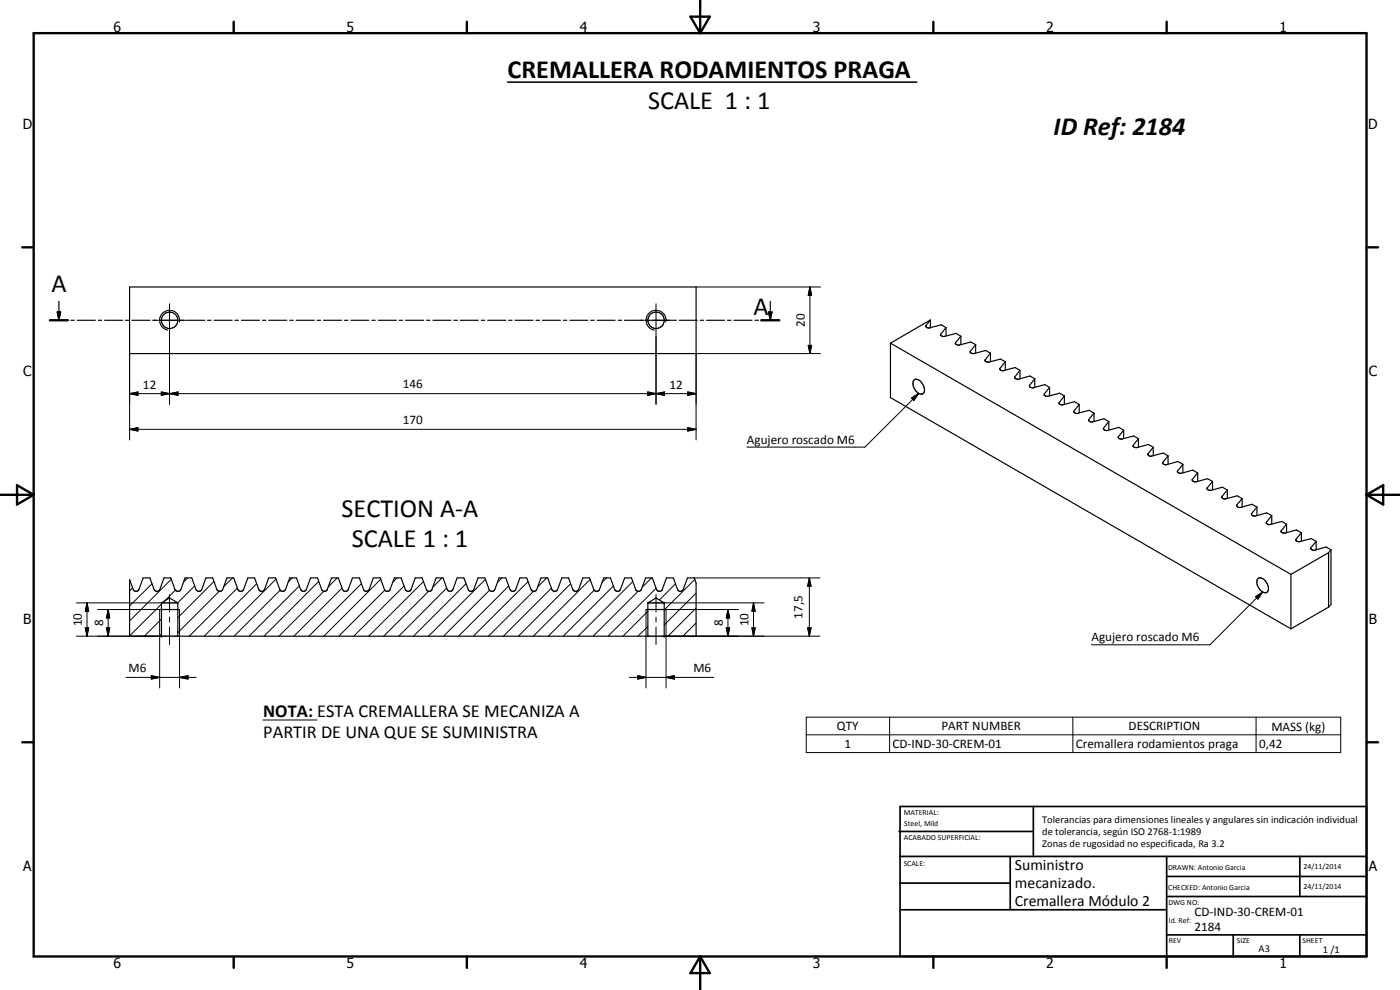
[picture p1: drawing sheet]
<svg xmlns="http://www.w3.org/2000/svg" width="420mm" height="297mm" viewBox="0 0 420 297" stroke-linecap="round" stroke-linejoin="round" font-family="sans-serif">
<g fill="none" stroke="#000" stroke-width=".35">
<path d="M15 96.1h5.4M17.2 93.6h1l-.5 2.5zM17.7 90.4v5.7M21.3 96.1h1M23.2 96.1h5.4M29.5 96.1h1M31.4 96.1h5.4M37.7 96.1h1.1M38.9 86.1h170v20h-170zM39.6 96.1h5.4M45.9 96.1h1M47.8 96.1h5.4"/>
<path d="M54.1 96.1h1M56 96.1h5.5M62.3 96.1h1.1M64.3 96.1h5.4M70.5 96.1h1.1M72.5 96.1h5.4M78.8 96.1h1M80.7 96.1h5.4M86.9 96.1h1.1M88.9 96.1h5.4M95.2 96.1h1M97.1 96.1h5.4"/>
<path d="M103.4 96.1h1M105.3 96.1h5.4M111.6 96.1h1M113.5 96.1h5.4M119.8 96.1h1.1M121.7 96.1h5.5M128 96.1h1.1M130 96.1h5.3M136.2 96.1h1.1M138.1 96.1h5.4M144.4 96.1h1.1M146.4 96.1h5.4"/>
<path d="M152.6 96.1h1.1M154.6 96.1h5.4M160.9 96.1h1M162.8 96.1h5.4M169.1 96.1h1M171 96.1h5.4M177.3 96.1h1M179.2 96.1h5.4M185.5 96.1h1.1M187.4 96.1h5.4M193.7 96.1h1.1M195.6 96.1h5.4"/>
<path d="M201.9 96.1h1.1M203.9 96.1h5.3M210.1 96.1h1.1M212 96.1h5.5M218.3 96.1h1.1M220.2 96.1h5.5M226.6 96.1h1M228.5 96.1h5.4M230.7 93.6h1l-.5 2.5zM231.2 90.4v5.7M279.2 96l-12 7M279.2 96v2.3"/>
<path d="M279.2 96l-1.4 1.8 .4 .5 .7 .1 3.6-.9 1.4 .8M283.9 98.3l-1.5 1.9a.74 .74 0 0 0 .3 .8 .74 .74 0 0 0 .8-.1l3.4-.9 1.5 .9M283.9 98.3v2.5M267.2 103l120.2 69.3M267.2 103v16.3l120.2 69.4M274.1 114.2a1.76 1.76 0 0 1 2.8 1.1 1.96 1.96 0 0 1 0 2.9 2.59 2.59 0 0 1-2.8-2.5zM288.4 100.9l-1.7 2 .4 .5 .7 .1 3.6-.9 1.4 .8M288.4 100.9v2.5M292.8 103.4l-1.6 2a.74 .74 0 0 0 .4 .7 .74 .74 0 0 0 .8-.1l3.4-.8 1.5 .8M292.8 103.4v2.6M297.3 106l-1.7 2 .2 .5 .9 .2 3.6-1 1.4 .8M297.3 106v2.5"/>
<path d="M301.7 108.5l-1.6 2a.77 .77 0 0 0 1.2 .7l3.4-.9 1.4 .8M301.7 108.5v2.6M306.1 111.1l-1.5 2a.72 .72 0 0 0 .3 .7 .72 .72 0 0 0 .8-.1l3.4-.9 1.4 .9M306.1 111.1v2.6M310.5 113.7l-1.5 1.9a.83 .83 0 0 0 1.2 .7l3.4-.9 1.4 .8M310.5 113.7v2.5M315 116.2l-1.6 2a.77 .77 0 0 0 1.2 .7l3.4-.9 1.4 .8M315 116.2v2.6M319.4 118.8l-1.5 2a.84 .84 0 0 0 1.2 .7l3.3-1 1.5 .9M319.4 118.8v2.5M323.9 121.4l-1.6 1.9a.77 .77 0 0 0 1.2 .7l3.4-.9 1.4 .9M323.9 121.4v2.5"/>
<path d="M328.3 124l-1.5 1.9a.77 .77 0 0 0 1.1 .7l3.4-1 1.5 .9M328.3 124v2.5M332.8 126.5l-1.6 1.9a.8 .8 0 0 0 1.2 .8l3.4-1 1.4 .9M332.8 126.5v2.5M337.2 129.1l-1.6 1.9a.77 .77 0 0 0 1.2 .7l3.4-.9 1.5 .8M337.2 129.1v2.5M341.7 131.6l-1.6 2a.84 .84 0 0 0 1.2 .7l3.4-1 1.4 .9M341.7 131.6v2.6M346.1 134.2l-1.6 1.9a.77 .77 0 0 0 1.2 .7l3.4-.9 1.5 .9M346.1 134.2v2.5M350.6 136.8l-1.6 1.9a.77 .77 0 0 0 1.2 .7l3.3-.9 1.5 .8M350.6 136.8v2.5"/>
<path d="M355 139.3l-1.6 2a.8 .8 0 0 0 1.2 .7l3.4-.9 1.4 .8M355 139.3v2.6M359.4 141.9l-1.6 1.9a.79 .79 0 0 0 1.3 .7l3.3-.9 1.5 .8M359.4 141.9v2.5M363.9 144.4l-1.6 2a.79 .79 0 0 0 1.2 .7l3.3-.9 1.5 .8M363.9 144.4v2.6M368.3 147l-1.6 2 .4 .6 .5 .1 3.7-.9 1.5 .8M368.3 147v2.6M372.8 149.6l-1.6 2a.82 .82 0 0 0 1.2 .6l3.3-.9 1.5 .8M372.8 149.6v2.5M377.2 152.1v2.6M377.2 152.1l-1.6 2v.3l.4 .3 .8 .1 3.4-.9 1.5 .8"/>
<path d="M381.7 154.7l-1.6 2a.82 .82 0 0 0 1.2 .7l3.3-.9 1.5 .8M381.7 154.7v2.6M386.1 157.3l-1.6 2a.86 .86 0 0 0 1.2 .6l3.4-.9 1.5 .9M386.1 157.3v2.5M390.6 159.9l-1.7 1.9a.82 .82 0 0 0 1.3 .7l3.3-.9 1.5 .8M390.6 159.9v2.5M38.9 173.9l1.1 3a.95 .95 0 0 0 1.7 0l1.3-3.5h2l1.3 3.5a.95 .95 0 0 0 1.7 0l1.2-3.5h2.1l1.2 3.5a.99 .99 0 0 0 1.8 0l1.2-3.5h2.1l1.2 3.5a.95 .95 0 0 0 1.7 0l1.3-3.5h2l1.3 3.5a.99 .99 0 0 0 1.7 0l1.3-3.5h2l1.3 3.5a.95 .95 0 0 0 1.7 0l1.3-3.5h2l1.3 3.5a.95 .95 0 0 0 1.7 0l1.2-3.5h2.1l1.3 3.5a.95 .95 0 0 0 .8 .5 .95 .95 0 0 0 .9-.5l1.2-3.5h2.1l1.2 3.5a.95 .95 0 0 0 1.7 0l1.3-3.5h2.1l1.3 3.5a.92 .92 0 0 0 .8 .5 .92 .92 0 0 0 .8-.5l1.3-3.5h2l1.3 3.5a.95 .95 0 0 0 1.7 0l1.3-3.5h2.1l1.2 3.5a.92 .92 0 0 0 .8 .5 .92 .92 0 0 0 .9-.5l1.2-3.5h2.1l1.3 3.5a.92 .92 0 0 0 .8 .5 .92 .92 0 0 0 .8-.5l1.4-3.5h2l1.3 3.5a.95 .95 0 0 0 1.6 0l1.3-3.5h2.1l1.3 3.5a.92 .92 0 0 0 .8 .5 .92 .92 0 0 0 .8-.5l1.3-3.5h2.1l1.2 3.5a.95 .95 0 0 0 1.7 0l1.3-3.5h2l1.3 3.5a.92 .92 0 0 0 .9 .5 .92 .92 0 0 0 .8-.5l1.3-3.5h2l1.3 3.5a.95 .95 0 0 0 1.7 0l1.3-3.5h2l1.3 3.5a.95 .95 0 0 0 1.7 0l1.2-3.5h2.1l1.3 3.5a.95 .95 0 0 0 1.7 0l1.2-3.5h2.1l1.2 3.5a.95 .95 0 0 0 1.7 0l1.3-3.5h2l1.3 3.5a.98 .98 0 0 0 1.7 0l1.3-3.5h2l1.3 3.5a.95 .95 0 0 0 1.7 0l1.3-3.5h2l1.3 3.5a.95 .95 0 0 0 1.7 0l1.3-3.5h2l1.3 3.5a.95 .95 0 0 0 1.7 0l1.2-3.5h2.1l1.3 3.5a.95 .95 0 0 0 1.6 0l1.3-3.5h2.1l1.3 3.5a.96 .96 0 0 0 1.7 0l1.2-3.5h2.1l.5 1.5v16h-170zM377.5 173.6a2.15 2.15 0 0 1 2.9 1.7 1.65 1.65 0 0 1-.4 2.5 3.1 3.1 0 0 1-2.5-4.2zM387.4 172.3v16.4M395 162.4l-1.6 2a.82 .82 0 0 0 1.2 .7l3.4-1 1.4 .9M395 162.4v2.6M398.7 165.8l-11.3 6.5"/>
<path d="M398.7 165.8v16.4M399.4 165l-.7 .8M399.4 165v16.3l-.7 .9M47.9 182.9h6M48.5 180.9v10M48.5 180.9l2.4-1.5 2.5 1.5M48.5 180.9h4.9M53.4 180.9v10M193.9 182.9h6M194.4 180.9v10M194.4 180.9l2.5-1.5 2.4 1.5M194.4 180.9h4.9"/>
<path d="M199.3 180.9v10M398.7 182.2l-11.3 6.5"/>
<circle cx="50.9" cy="96.1" r="2.47"/>
<circle cx="196.9" cy="96.1" r="2.47"/>
</g>
<g fill="none" stroke="#000" stroke-width=".3">
<path d="M45.9 96.1h10M50.9 91.1v30.2M53.9 96.6a3 3 0 0 0-2.4-3.5 3 3 0 0 0-3.5 2.4 3 3 0 0 0 2.4 3.6M191.9 96.1h9.9M196.9 91.1v30.2M199.8 96.6a3 3 0 0 0-2.4-3.5 3 3 0 0 0-3.5 2.5 3 3 0 0 0 2.5 3.5M208.9 86.1h37.3M243.1 86.1l.5 2.5h-1zM243.1 86.1v20M38.9 118.1l2.5-.5v1zM38.9 118.1h170M38.9 106.1v25.9"/>
<path d="M48.4 117.6l2.5 .5-2.5 .5zM50.9 118.1l2.5-.5v1zM194.4 117.6l2.5 .5-2.5 .5zM196.9 118.1l2.5-.5v1zM206.4 117.6l2.5 .5-2.5 .5zM242.6 103.6h1l-.5 2.5zM246.2 106.1h-37.3v25.9M273.6 119.4l2.1-1.4-1.4 2.1zM275.7 118l-16.1 16.2h-35.5M38.9 128.8l2.5-.5v1zM38.9 128.8h170M206.4 128.3l2.5 .5-2.5 .5z"/>
<path d="M39.8 176.4l-.9 .9M45.6 175.1l-6.7 6.7M50.9 178.4v5.2M51.4 173.8l-12.5 12.5M52.7 177l-3.3 3.3M56.3 173.4l-1.2 1.3M58.5 175.8l-5.2 5.1M64.2 174.5l-10.8 10.8M65.8 177.4l-12.4 12.4M69.8 173.4l-2.7 2.7M71.2 176.4l-14.4 14.5M77 175.1l-15.7 15.8"/>
<path d="M82.8 173.8l-17.1 17.1M84.1 177l-13.8 13.9M87.7 173.4l-1.3 1.3M89.9 175.8l-15.2 15.1M95.7 174.5l-16.5 16.4M97.2 177.4l-13.5 13.5M101.2 173.4l-2.7 2.7M102.6 176.4l-14.4 14.5M108.4 175.1l-15.7 15.8M114.2 173.8l-17 17.1M115.5 177l-13.8 13.9M119.2 173.4l-1.3 1.3"/>
<path d="M121.3 175.8l-15.1 15.1M127.1 174.5l-16.5 16.4M128.6 177.4l-13.5 13.5M132.7 173.4l-2.8 2.7M134.1 176.4l-14.4 14.5M139.9 175.1l-15.8 15.8M145.7 173.8l-17.1 17.1M146.9 177.1l-13.8 13.8M150.6 173.4l-1.3 1.4M152.7 175.8l-15.1 15.1M158.5 174.5l-16.4 16.4M160.1 177.4l-13.5 13.5"/>
<path d="M164.1 173.4l-2.8 2.7M165.5 176.4l-14.4 14.5M171.3 175.1l-15.7 15.8M177.1 173.9l-17 17M178.3 177.1l-13.8 13.8M182 173.4l-1.3 1.4M184.1 175.8l-15.1 15.1M189.9 174.5l-16.4 16.4M191.5 177.4l-13.5 13.5M195.5 173.4l-2.8 2.8M196.9 178.4v5.2M196.9 176.5l-14.4 14.4"/>
<path d="M202.7 175.2l-4.8 4.8M208.4 173.4h37.7M208.5 173.9l-9.2 9.1M208.9 178l-9.6 9.5M242.9 173.4l.5 2.5h-1zM242.9 173.4v17.5M376.8 179l2.2-1.4-1.5 2.1zM379 177.6l-15.9 15.9h-35.5M22.9 190.9h25.6M22.9 180.9h25.6M25.6 188.4h1l-.5 2.5zM26.1 180.9l.5 2.5h-1z"/>
<path d="M26.1 180.9v10M29.3 182.9h18.6v23.5M32 188.4h.9l-.4 2.5zM32.5 182.9l.4 2.5h-.9zM32.5 182.9v8M48.5 190.2l-.7 .7M48.5 185.8l-5.2 5.1M48.5 181.3l-9.6 9.5M50.9 185.2v1.4M50.9 188.1v5.3M53.9 182.9v23.5M193.9 182.9v23.5"/>
<path d="M194.4 188l-2.9 2.9M194.4 183.4l-7.4 7.5M196.9 185.2v1.4M196.9 188.1v5.3M199.3 190.9h46.8M199.3 180.9h30M208.9 186.9l-4 4M208.9 182.5l-8.4 8.4M218 188.4h1l-.5 2.5zM218.5 182.9l.5 2.5h-1zM218.5 182.9v8M221.6 182.9h-21.7v23.5"/>
<path d="M225.7 188.4h.9l-.5 2.5zM226.1 180.9l.5 2.5h-.9zM226.1 180.9v10M242.4 188.4h1l-.5 2.5zM37.8 203.2h21.1M45.4 202.7l2.5 .5-2.5 .6zM53.9 203.2l2.5-.5v1.1zM78.9 216h16.3M188.9 203.2h25.3M191.4 202.7l2.5 .5-2.5 .6zM199.9 203.2l2.5-.5v1.1zM242 215.2h160.4v10.6h-160.4z"/>
<path d="M267 215.2v10.6M322 215.2v10.6M377 215.2v10.6M242 220.5h160.4"/>
</g>
<path d="M152.3 24.6h122.9" fill="none" stroke="#000" stroke-width=".46"/>
<g fill="#000">
<circle cx="48.5" cy="180.9" r=".18"/>
<circle cx="48.5" cy="190.9" r=".18"/>
<circle cx="199.3" cy="180.9" r=".18"/>
<circle cx="199.3" cy="190.9" r=".18"/>
</g>
<g fill="none" stroke="#000" stroke-width=".71">
<path d="M10.1 9.9h400v277.1h-400zM70.1 6.5v3.4M140.1 6.5v3.4M207.2 5h5.8l-2.9 4.9zM210.1 0v9.9M280.1 6.5v3.4M350.1 6.5v3.4M6.7 74.2h3.4M410.1 74.2h3.5M15 96.1h5.4M228.5 96.1h5.4M.1 148.5h10"/>
<path d="M5.1 145.6l5 2.9-5 2.9zM410.1 148.5h10M410.1 148.5l5-2.9v5.8zM6.7 222.7h3.4M410.1 222.7h3.5M70.1 287v3.4M140.1 287v3.4M210.1 287v10M210.1 287l2.9 5h-5.8zM280.1 287v3.4M350.1 287v3.4"/>
</g>
<g fill="none" stroke="#000" stroke-width=".51">
<path d="M269.8 249.5h40.3M270.1 242h140v45h-140zM270.1 257h140M303.2 257v16M310.1 242v15M350.1 257v30M390.1 257v12M270.1 265h33.1M270.1 273h80M350.1 269h60M350.1 263h60M350.1 280.5h60"/>
<path d="M370.1 280.5v6.5M390.1 280.5v6.5"/>
</g>
<g fill="#000">
<path d="M17.2 93.6h1l-.5 2.5zM230.7 93.6h1l-.5 2.5zM243.1 86.1l.5 2.5h-1zM38.9 118.1l2.5-.5v1zM48.4 117.6l2.5 .5-2.5 .5zM50.9 118.1l2.5-.5v1zM194.4 117.6l2.5 .5-2.5 .5zM196.9 118.1l2.5-.5v1zM206.4 117.6l2.5 .5-2.5 .5zM242.6 103.6h1l-.5 2.5zM38.9 128.8l2.5-.5v1zM206.4 128.3l2.5 .5-2.5 .5z"/>
<path d="M273.6 119.4l2.1-1.4-1.4 2.1zM242.9 173.4l.5 2.5h-1zM376.8 179l2.2-1.4-1.5 2.1zM25.6 188.4h1l-.5 2.5zM26.1 180.9l.5 2.5h-1zM32 188.4h.9l-.4 2.5zM32.5 182.9l.4 2.5h-.9zM218 188.4h1l-.5 2.5zM218.5 182.9l.5 2.5h-1zM225.7 188.4h.9l-.5 2.5zM226.1 180.9l.5 2.5h-.9zM242.4 188.4h1l-.5 2.5z"/>
<path d="M45.4 202.7l2.5 .5-2.5 .6zM53.9 203.2l2.5-.5v1.1zM191.4 202.7l2.5 .5-2.5 .6zM199.9 203.2l2.5-.5v1.1z"/>
</g>
<g font-size="7.9">
<text x="152.3" y="23.5">CREMALLERA RODAMIENTOS PRAGA</text>
<text x="194.5" y="32.6">SCALE 1 : 1</text>
<text x="316.2" y="40.4">ID Ref: 2184</text>
<text x="15.4" y="87.6">A</text>
<text x="226.1" y="94.4">A</text>
<text x="102.5" y="155.2">SECTION A-A</text>
<text x="105.6" y="164.2">SCALE 1 : 1</text>
</g>
<g font-size="5.5">
<text x="79" y="215.3">NOTA: ESTA CREMALLERA SE MECANIZA A</text>
<text x="79" y="221.5">PARTIR DE UNA QUE SE SUMINISTRA</text>
</g>
<g font-size="4.7">
<text x="304.6" y="261.1">Suministro</text>
<text x="304.6" y="266.5">mecanizado.</text>
<text x="304.6" y="271.9">Cremallera Módulo 2</text>
</g>
<g font-size="4.2">
<text x="34" y="9.6">6</text>
<text x="104" y="9.6">5</text>
<text x="174" y="9.6">4</text>
<text x="244" y="9.6">3</text>
<text x="314" y="9.6">2</text>
<text x="384" y="9.6">1</text>
<text x="6.8" y="38.7">D</text>
<text x="410.6" y="38.7">D</text>
<text x="7" y="112.9">C</text>
<text x="410.8" y="112.9">C</text>
<text x="7" y="187.1">B</text>
<text x="410.8" y="187.1">B</text>
<text x="7" y="261.4">A</text>
<text x="410.8" y="261.4">A</text>
<text x="34" y="290.4">6</text>
<text x="104" y="290.4">5</text>
<text x="174" y="290.4">4</text>
<text x="244" y="290.4">3</text>
<text x="314" y="290.4">2</text>
<text x="384" y="290.4">1</text>
</g>
<g font-size="3.9">
<text x="241.5" y="98.1" transform="rotate(-90 241.5 98.1)">20</text>
<text x="42.9" y="116.6">12</text>
<text x="120.9" y="116.5">146</text>
<text x="200.9" y="116.6">12</text>
<text x="120.9" y="127.3">170</text>
<text x="224.1" y="133.1">Agujero roscado M6</text>
<text x="240.8" y="185.6" transform="rotate(-90 240.8 185.6)">17,5</text>
<text x="24.6" y="187.9" transform="rotate(-90 24.6 187.9)">10</text>
<text x="30.9" y="187.9" transform="rotate(-90 30.9 187.9)">8</text>
<text x="216.9" y="187.9" transform="rotate(-90 216.9 187.9)">8</text>
<text x="224.6" y="187.9" transform="rotate(-90 224.6 187.9)">10</text>
<text x="327.6" y="192.4">Agujero roscado M6</text>
<text x="38.6" y="201.7">M6</text>
<text x="208.1" y="201.7">M6</text>
<text x="251.2" y="219.1">QTY</text>
<text x="282.5" y="219.1">PART NUMBER</text>
<text x="338.7" y="219.1">DESCRIPTION</text>
<text x="381.6" y="219.2">MASS (kg)</text>
<text x="253.5" y="224.4">1</text>
<text x="267.9" y="224.4">CD-IND-30-CREM-01</text>
<text x="322.9" y="224.5">Cremallera rodamientos praga</text>
<text x="377.9" y="224.4">0,42</text>
<text x="358.5" y="275">CD-IND-30-CREM-01</text>
<text x="358.5" y="279.4">2184</text>
</g>
<g font-size="3.1">
<text x="312.7" y="246.8">Tolerancias para dimensiones lineales y angulares sin indicación individual</text>
<text x="312.7" y="250.4">de tolerancia, según ISO 2768-1:1989</text>
<text x="312.7" y="254">Zonas de rugosidad no especificada, Ra 3.2</text>
<text x="377.7" y="285.6">A3</text>
<text x="397" y="285.9">1 /1</text>
</g>
<g font-size="2.4">
<text x="271.2" y="244.4">MATERIAL:</text>
<text x="271.3" y="252">ACABADO SUPERFICIAL:</text>
<text x="271.4" y="247.9">Steel, Mild</text>
<text x="271.2" y="259.7">SCALE:</text>
<text x="350.6" y="260.9">DRAWN: Antonio Garcia</text>
<text x="391.2" y="260.6">24/11/2014</text>
<text x="350.6" y="267">CHECKED: Antonio Garcia</text>
<text x="391.2" y="266.7">24/11/2014</text>
<text x="350.6" y="271.4">DWG NO:</text>
<text x="350.8" y="276.9">Id. Ref:</text>
<text x="350.8" y="282.8">REV</text>
<text x="371.2" y="282.9">SIZE</text>
<text x="390.9" y="282.9">SHEET</text>
</g>
</svg>
